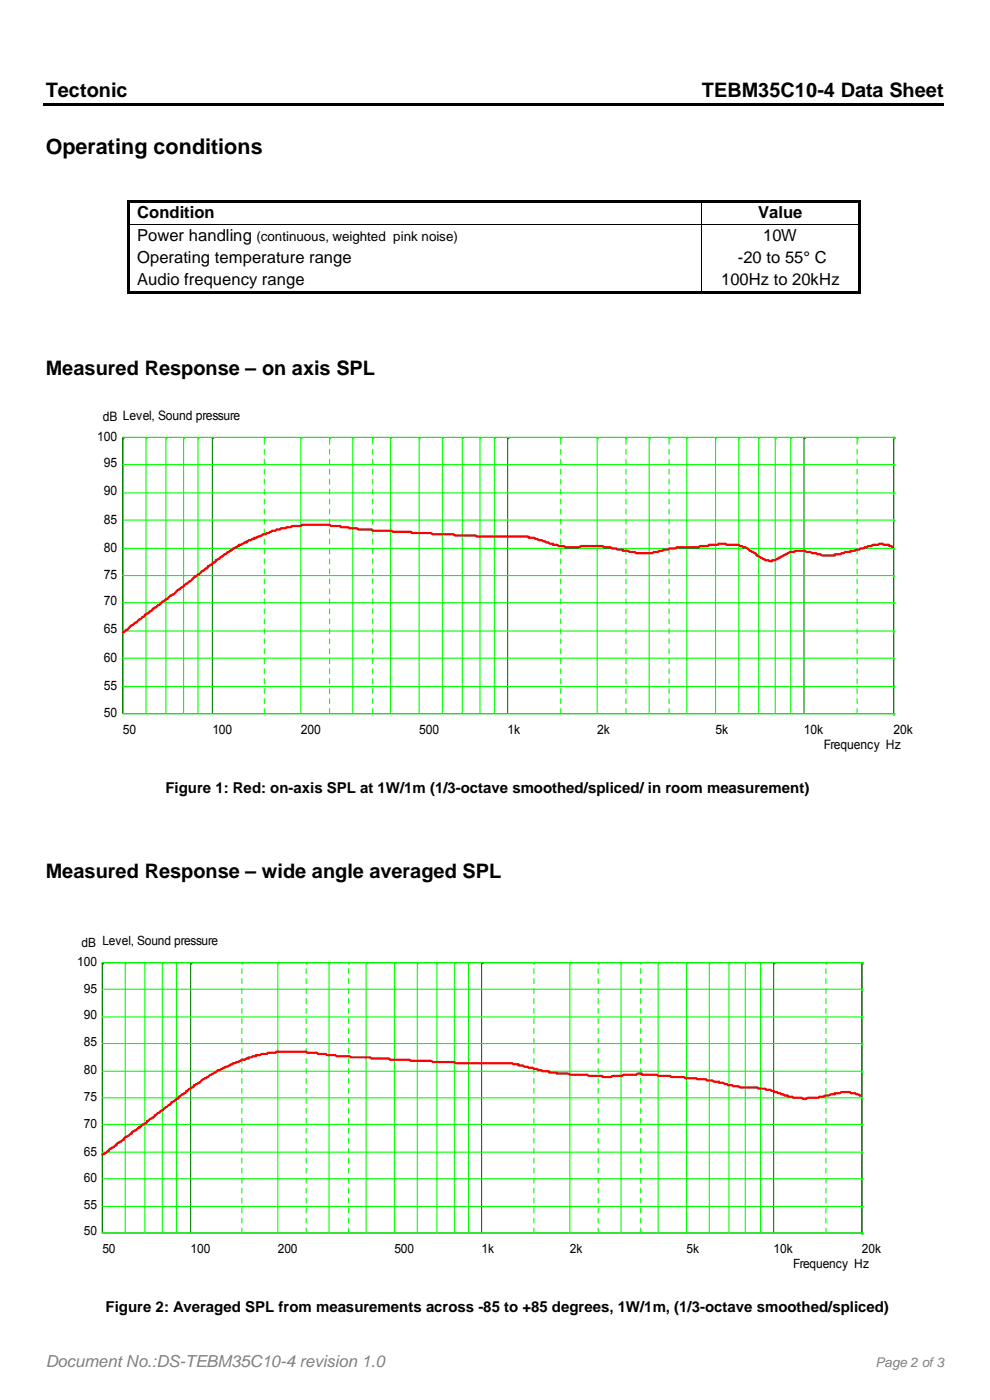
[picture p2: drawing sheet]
<svg xmlns="http://www.w3.org/2000/svg" width="210mm" height="297mm" viewBox="0 0 210 297" stroke-linecap="round" stroke-linejoin="round" font-family="sans-serif">
<g fill="#000">
<path d="M9.2 22h191.1v.4h-191.1zM26.9 42.4h.5v.5h-.5zM26.9 43h.5v4.5h-.5zM26.9 47.6h.5v.2h-.5zM26.9 47.8h.5v4.7h-.5zM26.9 52.5h.5v4.6h-.5zM27.4 42.4h121.2v.5h-121.2zM148.6 42.9l.2 .1zM148.6 42.4h.5v.5h-.5zM148.6 47.6h.2v.2h-.2zM149.1 42.4h33v.5h-33zM182.1 42.4h.5v.5h-.5z"/>
<path d="M182.1 43h.5v4.5h-.5zM182.1 47.6h.5v.2h-.5zM182.1 47.8h.5v4.7h-.5zM182.1 52.5h.5v4.6h-.5zM26.9 57.2h.5v4.6h-.5zM26.9 61.8h.5v.5h-.5zM27.4 61.8h121.2v.5h-121.2zM148.6 61.8h.5v.5h-.5zM149.1 61.8h33v.5h-33zM182.1 57.2h.5v4.6h-.5zM182.1 61.8h.5v.5h-.5z"/>
</g>
<path d="M27.4 47.7h121.2M148.7 43v4.5M148.7 47.8v14M148.9 47.7h33.2" fill="none" stroke="#000" stroke-width=".21"/>
<path d="M45 92.8v58.6" fill="none" stroke="#008000" stroke-width=".23"/>
<path d="M45 92.8h.3v.3h-.3z" fill="#fff" stroke="#008000" stroke-width=".23"/>
<path d="M107.7 92.8v58.6" fill="none" stroke="#008000" stroke-width=".23"/>
<path d="M107.7 92.8h.2v.3h-.2z" fill="#fff" stroke="#008000" stroke-width=".23"/>
<path d="M170.6 92.8v58.6" fill="none" stroke="#008000" stroke-width=".23"/>
<path d="M170.6 92.8h.2v.3h-.2z" fill="#fff" stroke="#008000" stroke-width=".23"/>
<path d="M26 92.8v58.6" fill="none" stroke="#008000" stroke-width=".23"/>
<path d="M26 92.8h.3v.3h-.3z" fill="#fff" stroke="#008000" stroke-width=".23"/>
<path d="M189.6 92.8v58.6" fill="none" stroke="#008000" stroke-width=".23"/>
<path d="M189.6 92.8h.2v.3h-.2z" fill="#fff" stroke="#008000" stroke-width=".23"/>
<path d="M26 151.4h163.6" fill="none" stroke="#008000" stroke-width=".23"/>
<path d="M189.6 151.4h.2v.3h-.2z" fill="#fff" stroke="#008000" stroke-width=".23"/>
<path d="M189.6 92.8v58.6" fill="none" stroke="#008000" stroke-width=".23"/>
<path d="M189.6 92.8h.2v.3h-.2z" fill="#fff" stroke="#008000" stroke-width=".23"/>
<path d="M26 92.8v58.6" fill="none" stroke="#008000" stroke-width=".23"/>
<path d="M26 92.8h.3v.3h-.3z" fill="#fff" stroke="#008000" stroke-width=".23"/>
<path d="M26 92.8h163.6" fill="none" stroke="#008000" stroke-width=".23"/>
<path d="M189.6 92.8h.2v.3h-.2z" fill="#fff" stroke="#008000" stroke-width=".23"/>
<path d="M26 151.4h163.6" fill="none" stroke="#0f0" stroke-width=".23"/>
<path d="M189.6 151.4h.2v.3h-.2z" fill="#fff" stroke="#0f0" stroke-width=".23"/>
<path d="M26 145.6h163.6" fill="none" stroke="#0f0" stroke-width=".23"/>
<path d="M189.6 145.6h.2v.3h-.2z" fill="#fff" stroke="#0f0" stroke-width=".23"/>
<path d="M26 139.6h163.6" fill="none" stroke="#0f0" stroke-width=".23"/>
<path d="M189.6 139.6h.2v.3h-.2z" fill="#fff" stroke="#0f0" stroke-width=".23"/>
<path d="M26 133.9h163.6" fill="none" stroke="#0f0" stroke-width=".23"/>
<path d="M189.6 133.9h.2v.2h-.2z" fill="#fff" stroke="#0f0" stroke-width=".23"/>
<path d="M26 127.9h163.6" fill="none" stroke="#0f0" stroke-width=".23"/>
<path d="M189.6 127.9h.2v.2h-.2z" fill="#fff" stroke="#0f0" stroke-width=".23"/>
<path d="M26 122.1h163.6" fill="none" stroke="#0f0" stroke-width=".23"/>
<path d="M189.6 122.1h.2v.3h-.2z" fill="#fff" stroke="#0f0" stroke-width=".23"/>
<path d="M26 116.3h163.6" fill="none" stroke="#0f0" stroke-width=".23"/>
<path d="M189.6 116.3h.2v.3h-.2z" fill="#fff" stroke="#0f0" stroke-width=".23"/>
<path d="M26 110.3h163.6" fill="none" stroke="#0f0" stroke-width=".23"/>
<path d="M189.6 110.3h.2v.3h-.2z" fill="#fff" stroke="#0f0" stroke-width=".23"/>
<path d="M26 104.6h163.6" fill="none" stroke="#0f0" stroke-width=".23"/>
<path d="M189.6 104.6h.2v.2h-.2z" fill="#fff" stroke="#0f0" stroke-width=".23"/>
<path d="M26 98.6h163.6" fill="none" stroke="#0f0" stroke-width=".23"/>
<path d="M189.6 98.6h.2v.2h-.2z" fill="#fff" stroke="#0f0" stroke-width=".23"/>
<path d="M26 92.8h163.6" fill="none" stroke="#0f0" stroke-width=".23"/>
<path d="M189.6 92.8h.2v.3h-.2z" fill="#fff" stroke="#0f0" stroke-width=".23"/>
<path d="M31 92.8v58.6" fill="none" stroke="#0f0" stroke-width=".23"/>
<path d="M31 92.8h.2v.3h-.2z" fill="#fff" stroke="#0f0" stroke-width=".23"/>
<path d="M35.2 92.8v58.6" fill="none" stroke="#0f0" stroke-width=".23"/>
<path d="M35.2 92.8h.2v.3h-.2z" fill="#fff" stroke="#0f0" stroke-width=".23"/>
<path d="M38.9 92.8v58.6" fill="none" stroke="#0f0" stroke-width=".23"/>
<path d="M38.9 92.8h.3v.3h-.3z" fill="#fff" stroke="#0f0" stroke-width=".23"/>
<path d="M42 92.8v58.6" fill="none" stroke="#0f0" stroke-width=".23"/>
<path d="M42 92.8h.2v.3h-.2z" fill="#fff" stroke="#0f0" stroke-width=".23"/>
<path d="M63.8 92.8v58.6" fill="none" stroke="#0f0" stroke-width=".23"/>
<path d="M63.8 92.8h.2v.3h-.2z" fill="#fff" stroke="#0f0" stroke-width=".23"/>
<path d="M74.8 92.8v58.6" fill="none" stroke="#0f0" stroke-width=".23"/>
<path d="M74.8 92.8h.3v.3h-.3z" fill="#fff" stroke="#0f0" stroke-width=".23"/>
<path d="M82.8 92.8v58.6" fill="none" stroke="#0f0" stroke-width=".23"/>
<path d="M82.8 92.8h.3v.3h-.3z" fill="#fff" stroke="#0f0" stroke-width=".23"/>
<path d="M88.9 92.8v58.6" fill="none" stroke="#0f0" stroke-width=".23"/>
<path d="M88.9 92.8h.3v.3h-.3z" fill="#fff" stroke="#0f0" stroke-width=".23"/>
<path d="M93.8 92.8v58.6" fill="none" stroke="#0f0" stroke-width=".23"/>
<path d="M93.8 92.8h.3v.3h-.3z" fill="#fff" stroke="#0f0" stroke-width=".23"/>
<path d="M98.1 92.8v58.6" fill="none" stroke="#0f0" stroke-width=".23"/>
<path d="M98.1 92.8h.2v.3h-.2z" fill="#fff" stroke="#0f0" stroke-width=".23"/>
<path d="M101.8 92.8v58.6" fill="none" stroke="#0f0" stroke-width=".23"/>
<path d="M101.8 92.8h.3v.3h-.3z" fill="#fff" stroke="#0f0" stroke-width=".23"/>
<path d="M104.9 92.8v58.6" fill="none" stroke="#0f0" stroke-width=".23"/>
<path d="M104.9 92.8h.2v.3h-.2z" fill="#fff" stroke="#0f0" stroke-width=".23"/>
<path d="M126.7 92.8v58.6" fill="none" stroke="#0f0" stroke-width=".23"/>
<path d="M126.7 92.8h.2v.3h-.2z" fill="#fff" stroke="#0f0" stroke-width=".23"/>
<path d="M137.7 92.8v58.6" fill="none" stroke="#0f0" stroke-width=".23"/>
<path d="M137.7 92.8h.3v.3h-.3z" fill="#fff" stroke="#0f0" stroke-width=".23"/>
<path d="M145.7 92.8v58.6" fill="none" stroke="#0f0" stroke-width=".23"/>
<path d="M145.7 92.8h.2v.3h-.2z" fill="#fff" stroke="#0f0" stroke-width=".23"/>
<path d="M151.8 92.8v58.6" fill="none" stroke="#0f0" stroke-width=".23"/>
<path d="M151.8 92.8h.2v.3h-.2z" fill="#fff" stroke="#0f0" stroke-width=".23"/>
<path d="M156.7 92.8v58.6" fill="none" stroke="#0f0" stroke-width=".23"/>
<path d="M156.7 92.8h.3v.3h-.3z" fill="#fff" stroke="#0f0" stroke-width=".23"/>
<path d="M160.9 92.8v58.6" fill="none" stroke="#0f0" stroke-width=".23"/>
<path d="M160.9 92.8h.3v.3h-.3z" fill="#fff" stroke="#0f0" stroke-width=".23"/>
<path d="M164.5 92.8v58.6" fill="none" stroke="#0f0" stroke-width=".23"/>
<path d="M164.5 92.8h.2v.3h-.2z" fill="#fff" stroke="#0f0" stroke-width=".23"/>
<path d="M167.7 92.8v58.6" fill="none" stroke="#0f0" stroke-width=".23"/>
<path d="M167.7 92.8h.3v.3h-.3z" fill="#fff" stroke="#0f0" stroke-width=".23"/>
<path d="M56.1 151.4v-58.6" fill="none" stroke="#0f0" stroke-width=".23" stroke-dasharray="1.1 1.1"/>
<path d="M56.1 92.8h.2v.3h-.2z" fill="#fff" stroke="#0f0" stroke-width=".23" stroke-dasharray="1.1 1.1"/>
<path d="M69.9 151.4v-58.6" fill="none" stroke="#0f0" stroke-width=".23" stroke-dasharray="1.1 1.1"/>
<path d="M69.9 92.8h.2v.3h-.2z" fill="#fff" stroke="#0f0" stroke-width=".23" stroke-dasharray="1.1 1.1"/>
<path d="M79.1 151.4v-58.6" fill="none" stroke="#0f0" stroke-width=".23" stroke-dasharray="1.1 1.1"/>
<path d="M79.1 92.8h.2v.3h-.2z" fill="#fff" stroke="#0f0" stroke-width=".23" stroke-dasharray="1.1 1.1"/>
<path d="M118.9 151.4v-58.6" fill="none" stroke="#0f0" stroke-width=".23" stroke-dasharray="1.1 1.1"/>
<path d="M118.9 92.8h.3v.3h-.3z" fill="#fff" stroke="#0f0" stroke-width=".23" stroke-dasharray="1.1 1.1"/>
<path d="M132.8 151.4v-58.6" fill="none" stroke="#0f0" stroke-width=".23" stroke-dasharray="1.1 1.1"/>
<path d="M132.8 92.8h.2v.3h-.2z" fill="#fff" stroke="#0f0" stroke-width=".23" stroke-dasharray="1.1 1.1"/>
<path d="M141.9 151.4v-58.6" fill="none" stroke="#0f0" stroke-width=".23" stroke-dasharray="1.1 1.1"/>
<path d="M141.9 92.8h.3v.3h-.3z" fill="#fff" stroke="#0f0" stroke-width=".23" stroke-dasharray="1.1 1.1"/>
<path d="M181.8 151.4v-58.6" fill="none" stroke="#0f0" stroke-width=".23" stroke-dasharray="1.1 1.1"/>
<path d="M181.8 92.8h.3v.3h-.3z" fill="#fff" stroke="#0f0" stroke-width=".23" stroke-dasharray="1.1 1.1"/>
<path d="M189.3 116.1l-.2-.3h-.5v-.2h-1.1l-.3-.3h-.7l-.2 .3h-1.2l-.2 .2h-.7l-.3 .3h-.4l-.3 .2-1.6 .3-.2 .2h-1v.3h-1.2l-.2 .2h-.5l-.2 .3h-1.2v.2h-2.8l-.2-.2h-.7l-.3-.3h-.9l-.2-.2h-1l-.2-.3h-2.1l-.2 .3h-1l-3 1.7h-.7v.3h-.5l-.2-.3h-.7l-1.2-.7-.7-.3v-.2l-.3-.3-1.1-.5-1-.7-1.1-.3-.3-.2h-2.6l-.2-.3h-1.4l-.2 .3h-1.9l-.2 .2h-1.7l-.2 .3h-4.7l-.3 .2h-1.4l-.2 .3h-.9l-.3 .2h-.7l-.2 .3h-.9l-.3 .2h-3.5l-.2-.2h-1.2l-.2-.3h-1.2v-.2h-1.2l-.2-.3h-1l-.2-.2h-1.4l-.2-.3h-4.7l-.3 .3h-3l-.2-.3h-1.2l-.3-.2h-.9v-.3h-.7l-.2-.2h-.5l-.2-.3h-.5l-.2-.2h-.7l-.3-.3h-.4l-.3-.2h-1.2v-.3h-11l-.2-.2h-4.5l-.2-.3h-4.5l-.2-.2h-4.2v-.3h-4l-.2-.2h-4l-.3-.3h-2.8l-.2-.2h-1.7l-.2-.3h-1.6v-.2h-2.2l-.2-.3h-5.9l-.2 .3h-1.9l-.2 .2h-.9l-.3 .3h-.9l-.2 .2h-.7l-.3 .3h-.7l-.7 .5-1.2 .2-.7 .5-1.1 .3v.2l-1.2 .3-.2 .2h-.3v.3h-.5l-.7 .5h-.4v.2l-1.7 .8v.2l-.7 .3-1.8 1.5-.8 .2v.3l-.2 .2h-.2l-.5 .5-.7 .3v.3l-.2 .2h-.3l-1.4 1.3h-.2l-.5 .5h-.2l-.9 1h-.3l-.4 .5h-.3l-.7 .7h-.2l-.5 .5h-.2l-1 1-.7 .3-.7 .7h-.2l-.5 .5h-.2l-.7 .8h-.2l-1 .7h-.2v.3l-.3 .2h-.2l-.5 .5-.7 .3v.2l-.2 .3h-.2l-.5 .5h-.2l-.7 .7h-.3l-.4 .5h-.3l-.9 1h-.3l-.4 .5h-.3" fill="none" stroke="#f00" stroke-width=".47"/>
<path d="M40.4 204.2v57.4" fill="none" stroke="#008000" stroke-width=".23"/>
<path d="M40.4 204.2h.3v.3h-.3z" fill="#fff" stroke="#008000" stroke-width=".23"/>
<path d="M102.2 204.2v57.4" fill="none" stroke="#008000" stroke-width=".23"/>
<path d="M102.2 204.2h.2v.3h-.2z" fill="#fff" stroke="#008000" stroke-width=".23"/>
<path d="M164.1 204.2v57.4" fill="none" stroke="#008000" stroke-width=".23"/>
<path d="M164.1 204.2h.2v.3h-.2z" fill="#fff" stroke="#008000" stroke-width=".23"/>
<path d="M21.7 204.2v57.4" fill="none" stroke="#008000" stroke-width=".23"/>
<path d="M21.7 204.2h.2v.3h-.2z" fill="#fff" stroke="#008000" stroke-width=".23"/>
<path d="M182.8 204.2v57.4" fill="none" stroke="#008000" stroke-width=".23"/>
<path d="M182.8 204.2h.3v.3h-.3z" fill="#fff" stroke="#008000" stroke-width=".23"/>
<path d="M21.7 261.6h161.1" fill="none" stroke="#008000" stroke-width=".23"/>
<path d="M182.8 261.6h.3v.2h-.3z" fill="#fff" stroke="#008000" stroke-width=".23"/>
<path d="M182.8 204.2v57.4" fill="none" stroke="#008000" stroke-width=".23"/>
<path d="M182.8 204.2h.3v.3h-.3z" fill="#fff" stroke="#008000" stroke-width=".23"/>
<path d="M21.7 204.2v57.4" fill="none" stroke="#008000" stroke-width=".23"/>
<path d="M21.7 204.2h.2v.3h-.2z" fill="#fff" stroke="#008000" stroke-width=".23"/>
<path d="M21.7 204.2h161.1" fill="none" stroke="#008000" stroke-width=".23"/>
<path d="M182.8 204.2h.3v.3h-.3z" fill="#fff" stroke="#008000" stroke-width=".23"/>
<path d="M21.7 261.6h161.1" fill="none" stroke="#0f0" stroke-width=".23"/>
<path d="M182.8 261.6h.3v.2h-.3z" fill="#fff" stroke="#0f0" stroke-width=".23"/>
<path d="M21.7 255.9h161.1" fill="none" stroke="#0f0" stroke-width=".23"/>
<path d="M182.8 255.9h.3v.3h-.3z" fill="#fff" stroke="#0f0" stroke-width=".23"/>
<path d="M21.7 250.1h161.1" fill="none" stroke="#0f0" stroke-width=".23"/>
<path d="M182.8 250.1h.3v.2h-.3z" fill="#fff" stroke="#0f0" stroke-width=".23"/>
<path d="M21.7 244.4h161.1" fill="none" stroke="#0f0" stroke-width=".23"/>
<path d="M182.8 244.4h.3v.3h-.3z" fill="#fff" stroke="#0f0" stroke-width=".23"/>
<path d="M21.7 238.5h161.1" fill="none" stroke="#0f0" stroke-width=".23"/>
<path d="M182.8 238.5h.3v.3h-.3z" fill="#fff" stroke="#0f0" stroke-width=".23"/>
<path d="M21.7 232.9h161.1" fill="none" stroke="#0f0" stroke-width=".23"/>
<path d="M182.8 232.9h.3v.3h-.3z" fill="#fff" stroke="#0f0" stroke-width=".23"/>
<path d="M21.7 227.3h161.1" fill="none" stroke="#0f0" stroke-width=".23"/>
<path d="M182.8 227.3h.3v.2h-.3z" fill="#fff" stroke="#0f0" stroke-width=".23"/>
<path d="M21.7 221.4h161.1" fill="none" stroke="#0f0" stroke-width=".23"/>
<path d="M182.8 221.4h.3v.2h-.3z" fill="#fff" stroke="#0f0" stroke-width=".23"/>
<path d="M21.7 215.7h161.1" fill="none" stroke="#0f0" stroke-width=".23"/>
<path d="M182.8 215.7h.3v.3h-.3z" fill="#fff" stroke="#0f0" stroke-width=".23"/>
<path d="M21.7 209.9h161.1" fill="none" stroke="#0f0" stroke-width=".23"/>
<path d="M182.8 209.9h.3v.2h-.3z" fill="#fff" stroke="#0f0" stroke-width=".23"/>
<path d="M21.7 204.2h161.1" fill="none" stroke="#0f0" stroke-width=".23"/>
<path d="M182.8 204.2h.3v.3h-.3z" fill="#fff" stroke="#0f0" stroke-width=".23"/>
<path d="M26.6 204.2v57.4" fill="none" stroke="#0f0" stroke-width=".23"/>
<path d="M26.6 204.2h.2v.3h-.2z" fill="#fff" stroke="#0f0" stroke-width=".23"/>
<path d="M30.7 204.2v57.4" fill="none" stroke="#0f0" stroke-width=".23"/>
<path d="M30.7 204.2h.3v.3h-.3z" fill="#fff" stroke="#0f0" stroke-width=".23"/>
<path d="M34.4 204.2v57.4" fill="none" stroke="#0f0" stroke-width=".23"/>
<path d="M34.4 204.2h.3v.3h-.3z" fill="#fff" stroke="#0f0" stroke-width=".23"/>
<path d="M37.4 204.2v57.4" fill="none" stroke="#0f0" stroke-width=".23"/>
<path d="M37.4 204.2h.3v.3h-.3z" fill="#fff" stroke="#0f0" stroke-width=".23"/>
<path d="M58.9 204.2v57.4" fill="none" stroke="#0f0" stroke-width=".23"/>
<path d="M58.9 204.2h.3v.3h-.3z" fill="#fff" stroke="#0f0" stroke-width=".23"/>
<path d="M69.8 204.2v57.4" fill="none" stroke="#0f0" stroke-width=".23"/>
<path d="M69.8 204.2h.2v.3h-.2z" fill="#fff" stroke="#0f0" stroke-width=".23"/>
<path d="M77.7 204.2v57.4" fill="none" stroke="#0f0" stroke-width=".23"/>
<path d="M77.7 204.2h.2v.3h-.2z" fill="#fff" stroke="#0f0" stroke-width=".23"/>
<path d="M83.7 204.2v57.4" fill="none" stroke="#0f0" stroke-width=".23"/>
<path d="M83.7 204.2h.2v.3h-.2z" fill="#fff" stroke="#0f0" stroke-width=".23"/>
<path d="M88.5 204.2v57.4" fill="none" stroke="#0f0" stroke-width=".23"/>
<path d="M88.5 204.2h.3v.3h-.3z" fill="#fff" stroke="#0f0" stroke-width=".23"/>
<path d="M92.7 204.2v57.4" fill="none" stroke="#0f0" stroke-width=".23"/>
<path d="M92.7 204.2h.2v.3h-.2z" fill="#fff" stroke="#0f0" stroke-width=".23"/>
<path d="M96.4 204.2v57.4" fill="none" stroke="#0f0" stroke-width=".23"/>
<path d="M96.4 204.2h.2v.3h-.2z" fill="#fff" stroke="#0f0" stroke-width=".23"/>
<path d="M99.4 204.2v57.4" fill="none" stroke="#0f0" stroke-width=".23"/>
<path d="M99.4 204.2h.2v.3h-.2z" fill="#fff" stroke="#0f0" stroke-width=".23"/>
<path d="M120.9 204.2v57.4" fill="none" stroke="#0f0" stroke-width=".23"/>
<path d="M120.9 204.2h.2v.3h-.2z" fill="#fff" stroke="#0f0" stroke-width=".23"/>
<path d="M131.8 204.2v57.4" fill="none" stroke="#0f0" stroke-width=".23"/>
<path d="M131.8 204.2h.2v.3h-.2z" fill="#fff" stroke="#0f0" stroke-width=".23"/>
<path d="M139.6 204.2v57.4" fill="none" stroke="#0f0" stroke-width=".23"/>
<path d="M139.6 204.2h.2v.3h-.2z" fill="#fff" stroke="#0f0" stroke-width=".23"/>
<path d="M145.6 204.2v57.4" fill="none" stroke="#0f0" stroke-width=".23"/>
<path d="M145.6 204.2h.3v.3h-.3z" fill="#fff" stroke="#0f0" stroke-width=".23"/>
<path d="M150.5 204.2v57.4" fill="none" stroke="#0f0" stroke-width=".23"/>
<path d="M150.5 204.2h.2v.3h-.2z" fill="#fff" stroke="#0f0" stroke-width=".23"/>
<path d="M154.6 204.2v57.4" fill="none" stroke="#0f0" stroke-width=".23"/>
<path d="M154.6 204.2h.3v.3h-.3z" fill="#fff" stroke="#0f0" stroke-width=".23"/>
<path d="M158.1 204.2v57.4" fill="none" stroke="#0f0" stroke-width=".23"/>
<path d="M158.1 204.2h.2v.3h-.2z" fill="#fff" stroke="#0f0" stroke-width=".23"/>
<path d="M161.3 204.2v57.4" fill="none" stroke="#0f0" stroke-width=".23"/>
<path d="M161.3 204.2h.3v.3h-.3z" fill="#fff" stroke="#0f0" stroke-width=".23"/>
<path d="M51.3 261.6v-57.4" fill="none" stroke="#0f0" stroke-width=".23" stroke-dasharray="1.1 1.1"/>
<path d="M51.3 204.2h.2v.3h-.2z" fill="#fff" stroke="#0f0" stroke-width=".23" stroke-dasharray="1.1 1.1"/>
<path d="M64.9 261.6v-57.4" fill="none" stroke="#0f0" stroke-width=".23" stroke-dasharray="1.1 1.1"/>
<path d="M64.9 204.2h.3v.3h-.3z" fill="#fff" stroke="#0f0" stroke-width=".23" stroke-dasharray="1.1 1.1"/>
<path d="M74 261.6v-57.4" fill="none" stroke="#0f0" stroke-width=".23" stroke-dasharray="1.1 1.1"/>
<path d="M74 204.2h.2v.3h-.2z" fill="#fff" stroke="#0f0" stroke-width=".23" stroke-dasharray="1.1 1.1"/>
<path d="M113.3 261.6v-57.4" fill="none" stroke="#0f0" stroke-width=".23" stroke-dasharray="1.1 1.1"/>
<path d="M113.3 204.2h.2v.3h-.2z" fill="#fff" stroke="#0f0" stroke-width=".23" stroke-dasharray="1.1 1.1"/>
<path d="M126.9 261.6v-57.4" fill="none" stroke="#0f0" stroke-width=".23" stroke-dasharray="1.1 1.1"/>
<path d="M126.9 204.2h.2v.3h-.2z" fill="#fff" stroke="#0f0" stroke-width=".23" stroke-dasharray="1.1 1.1"/>
<path d="M135.9 261.6v-57.4" fill="none" stroke="#0f0" stroke-width=".23" stroke-dasharray="1.1 1.1"/>
<path d="M135.9 204.2h.2v.3h-.2z" fill="#fff" stroke="#0f0" stroke-width=".23" stroke-dasharray="1.1 1.1"/>
<path d="M175.2 261.6v-57.4" fill="none" stroke="#0f0" stroke-width=".23" stroke-dasharray="1.1 1.1"/>
<path d="M175.2 204.2h.2v.3h-.2z" fill="#fff" stroke="#0f0" stroke-width=".23" stroke-dasharray="1.1 1.1"/>
<path d="M182.6 232.4h-.2l-.3-.2h-.4l-.2-.3h-1l-.2-.2h-1.9l-.2 .2h-1.1v.3h-1l-.2 .2h-.9l-.3 .3h-.9l-.2 .2h-2.3l-.2 .3h-.7l-.3-.3h-1.8l-.3-.2h-.9v-.3h-.7l-.2-.2-1.2-.3-.2-.2-1.1-.3-.3-.2h-.9l-.2-.3h-1.4l-.3-.2h-3.7l-.2-.2h-1.1l-.3-.3h-.9l-.2-.2h-.5l-.2-.3h-.9v-.2h-1.2l-.2-.3h-1.2l-.2-.2h-1.9l-.2-.3h-2.3l-.2-.2h-2.8l-.2-.2h-2.6l-.2-.3h-3.3v-.2h-.9l-.2 .2h-2.8l-.2 .3h-2.1l-.2 .2h-1.9v-.2h-3l-.2-.3h-3.7l-.2-.2h-2.6v-.3h-1.6v-.2h-1.4l-.2-.3-1.6-.2-.3-.3h-.9l-.2-.2h-.7l-.3-.3h-.9v-.2h-1.1l-.3-.2h-12l-.2-.3h-4.6l-.3-.2h-4.4l-.2-.3h-4.2l-.2-.2h-3.7l-.2-.3h-4.2l-.2-.2h-2.8l-.2-.3h-1.9l-.2-.2h-1.6l-.2-.3h-2.1l-.3-.2h-6.2l-.2 .2h-1.6l-.3 .3h-1.1l-.3 .2h-.9v.3l-1.6 .2v.3h-.5l-.2 .2h-.7l-.7 .5-1.1 .3-1.2 .7h-.5l-1.1 .7a.72 .72 0 0 0-.9 .5h-.3l-.2 .3-.7 .2-.5 .5-1.1 .5-.7 .7-1.2 .5-.2 .5-.7 .2-.5 .5h-.2l-.2 .5h-.2l-1 .8h-.2l-.2 .5h-.3l-.4 .4-.7 .3-.3 .5h-.2l-1.4 1.2h-.2l-.5 .5h-.2l-.5 .5h-.2l-.2 .5-.7 .2-.5 .5h-.2l-.2 .5-.7 .2-1.4 1.3-.7 .2-.2 .5h-.3l-.4 .5-.7 .2-.3 .5h-.2l-.5 .5-.6 .3-.3 .5h-.2l-.5 .4-.7 .3-.2 .5h-.2l-.5 .5-.7 .2" fill="none" stroke="#f00" stroke-width=".46"/>
<text font-size="4.6" x="9.7" y="32.7">Operating conditions</text>
<g font-size="4.2">
<text x="9.7" y="20.7">Tectonic</text>
<text x="148.9" y="20.7">TEBM35C10-4 Data Sheet</text>
<text x="9.7" y="79.6">Measured Response – on axis SPL</text>
<text x="9.7" y="186.3">Measured Response – wide angle averaged SPL</text>
</g>
<g font-size="3.5">
<text x="29.1" y="46.1">Condition</text>
<text x="160.9" y="46.1">Value</text>
<text x="29.1" y="51.1">Power handling</text>
<text x="161.9" y="51.1">10W</text>
<text x="29.1" y="55.8">Operating temperature range</text>
<text x="156.5" y="55.8">-20 to 55° C</text>
<text x="29.1" y="60.4">Audio frequency range</text>
<text x="153" y="60.4">100Hz to 20kHz</text>
</g>
<text font-size="3.5" fill="#808080" x="9.7" y="290">Document No.:DS-TEBM35C10-4 revision 1.0</text>
<g font-size="3.2">
<text x="35.1" y="168.3">Figure 1: Red: on-axis SPL at 1W/1m (1/3-octave smoothed/spliced/ in room measurement)</text>
<text x="22.4" y="278.3">Figure 2: Averaged SPL from measurements across -85 to +85 degrees, 1W/1m, (1/3-octave smoothed/spliced)</text>
</g>
<g font-size="2.8">
<text x="54.4" y="51.1">(continuous, weighted pink noise)</text>
<text x="21.8" y="89.3">dB Level, Sound pressure</text>
<text x="20.6" y="93.6">100</text>
<text x="22.1" y="99.1">95</text>
<text x="22.1" y="105.1">90</text>
<text x="22.1" y="111.1">85</text>
<text x="22.1" y="117.1">80</text>
<text x="22.1" y="122.9">75</text>
<text x="22.1" y="128.4">70</text>
<text x="22.1" y="134.4">65</text>
<text x="22.1" y="140.4">60</text>
<text x="22.1" y="146.4">55</text>
<text x="22.1" y="152.2">50</text>
<text x="26" y="155.7">50</text>
<text x="45" y="155.7">100</text>
<text x="63.8" y="155.7">200</text>
<text x="88.9" y="155.7">500</text>
<text x="107.7" y="155.7">1k</text>
<text x="126.7" y="155.7">2k</text>
<text x="151.8" y="155.7">5k</text>
<text x="170.6" y="155.7">10k</text>
<text x="189.6" y="155.7">20k</text>
<text x="174.8" y="158.9">Frequency Hz</text>
</g>
<text font-size="2.8" fill="#808080" x="185.8" y="290">Page 2 of3</text>
<g font-size="2.7">
<text x="17.3" y="200.8">dB Level, Sound pressure</text>
<text x="16.4" y="205">100</text>
<text x="17.8" y="210.6">95</text>
<text x="17.8" y="221.9">85</text>
<text x="17.8" y="216.2">90</text>
<text x="17.8" y="227.8">80</text>
<text x="17.8" y="233.6">75</text>
<text x="17.8" y="239.3">70</text>
<text x="17.8" y="245.2">65</text>
<text x="17.8" y="250.8">60</text>
<text x="17.8" y="256.4">55</text>
<text x="17.8" y="262.1">50</text>
<text x="21.7" y="265.8">50</text>
<text x="40.4" y="265.8">100</text>
<text x="58.9" y="265.8">200</text>
<text x="83.7" y="265.8">500</text>
<text x="102.2" y="265.8">1k</text>
<text x="120.9" y="265.8">2k</text>
<text x="145.6" y="265.8">5k</text>
<text x="164.1" y="265.8">10k</text>
<text x="168.3" y="268.9">Frequency Hz</text>
<text x="182.8" y="265.8">20k</text>
</g>
</svg>
